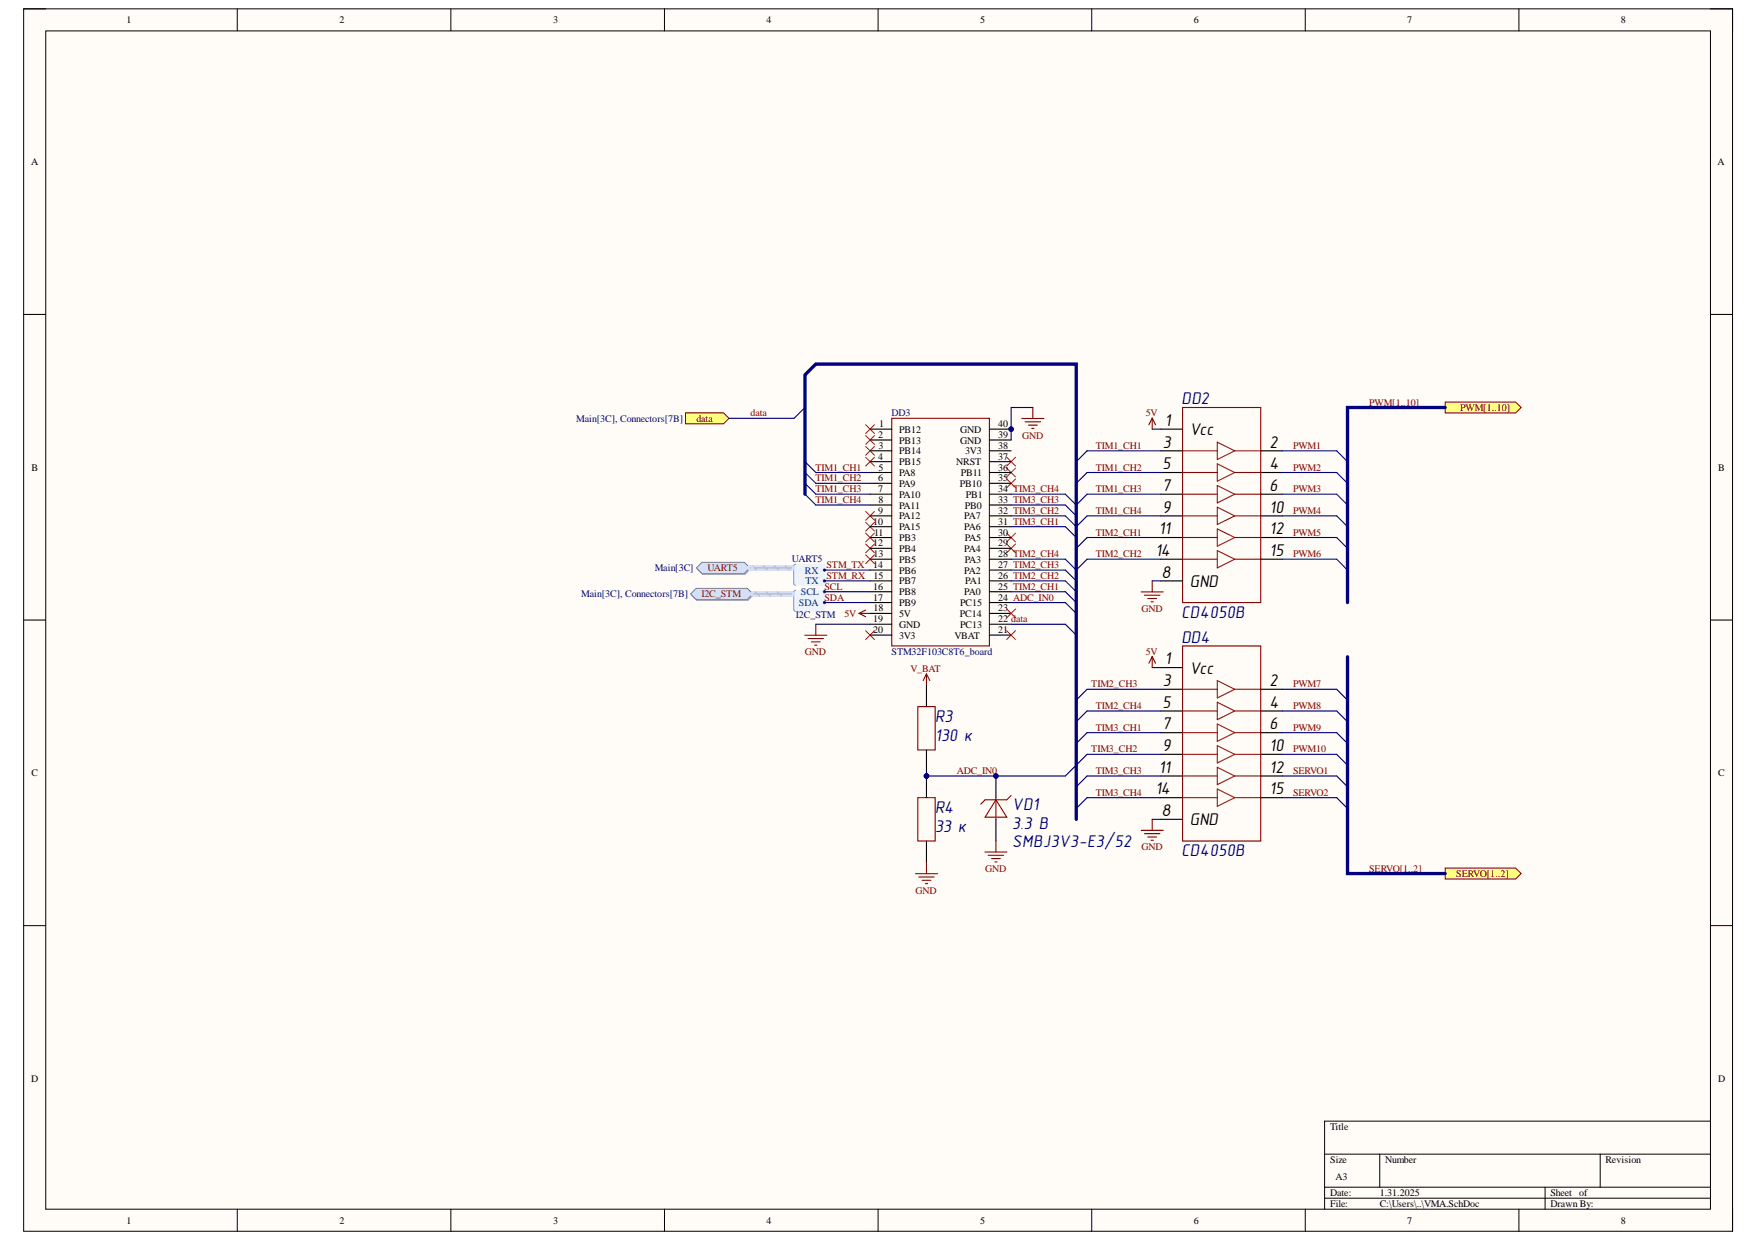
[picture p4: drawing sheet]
<svg xmlns="http://www.w3.org/2000/svg" width="297mm" height="210mm" viewBox="0 0 297 210" stroke-linecap="round" stroke-linejoin="round" font-family="sans-serif">
<path d="M4 1.5h288.9v206.8h-288.9z" fill-rule="evenodd" fill="#fffcf8"/>
<path d="M4 1.5h288.9v206.8h-288.9z" fill="none" stroke="#000" stroke-width=".17"/>
<path d="M7.7 5.2h281.5v199.3h-281.5z" fill-rule="evenodd" fill="#fffcf8"/>
<g fill="none" stroke="#000" stroke-width=".17">
<path d="M4 1.5h3.7M7.7 5.2h281.5v199.3h-281.5zM40.1 1.5v3.7M76.2 1.5v3.7M112.3 1.5v3.7M148.4 1.5v3.7M184.6 1.5v3.7M220.7 1.5v3.7M256.8 1.5v3.7M289.2 1.5h3.7v3.7M4 53.2h3.7M289.2 53.2h3.7"/>
<path d="M4 104.9h3.7M289.2 104.9h3.7M4 156.6h3.7M289.2 156.6h3.7M223.9 195.2h65.3M233.3 195.2v5.6M270.5 195.2v5.6M289.2 189.6h-65.3v14.9M40.1 204.5v3.8M76.2 204.5v3.8M112.3 204.5v3.8M148.4 204.5v3.8"/>
<path d="M184.6 204.5v3.8M220.7 204.5v3.8M223.9 200.8h65.3M223.9 202.7h65.3M256.8 204.5v3.8M261.2 200.8v3.7M292.9 204.5v3.8"/>
</g>
<path d="M117.8 96.2l1-.9h7.1l1 .9-1 1h-7.1z" fill-rule="evenodd" fill="#bac0ca"/>
<path d="M117.8 96.2l1-.9h7.1l1 .9-1 1h-7.1z" fill="none" stroke="#a6acb6" stroke-width=".17"/>
<path d="M118.7 95.1h7.1l1 1-1 .9h-7.1l-1-.9z" fill-rule="evenodd" fill="#d5e4ff"/>
<path d="M118.7 95.1h7.1l1 1-1 .9h-7.1l-1-.9z" fill="none" stroke="#71809b" stroke-width=".17"/>
<path d="M116.9 100.6l.9-.9h8.6l1 .9-1 1h-8.6z" fill-rule="evenodd" fill="#bac0ca"/>
<path d="M116.9 100.6l.9-.9h8.6l1 .9-1 1h-8.6z" fill="none" stroke="#a6acb6" stroke-width=".17"/>
<path d="M116.8 100.5l.9-1h8.6l1 1-1 .9h-8.6z" fill-rule="evenodd" fill="#d5e4ff"/>
<path d="M116.8 100.5l.9-1h8.6l1 1-1 .9h-8.6z" fill="none" stroke="#71809b" stroke-width=".17"/>
<path d="M244.3 146.8h11.9l1 1-1 .9h-11.9z" fill-rule="evenodd" fill="#ffff80"/>
<path d="M244.3 146.8h11.9l1 1-1 .9h-11.9z" fill="none" stroke="#800000" stroke-width=".17"/>
<path d="M172.7 70.8h3.8M173.3 71.3h2.6M173.9 71.9h1.5M174.4 72.5h.4M174.6 68.9v1.9M136.1 107.4h3.7M136.6 108h2.6M137.2 108.6h1.5M137.7 109.1h.4M137.9 105.6v1.8" fill="none" stroke="#800000" stroke-width=".19"/>
<path d="M134.2 95.6l.3-.1h4.9v3.5l-5.1-.1-.1-.2v-2.4l-.2-.2z" fill-rule="evenodd" fill="#edf2fb"/>
<path d="M134.2 95.6l.3-.1h4.9v3.5l-5.1-.1-.1-.2v-2.4l-.2-.2z" fill="none" stroke="#edf2fb" stroke-width=".17"/>
<path d="M134.5 95.5l-.6 .6 .3 .3v2.3l.3 .3" fill="none" stroke="#8f9ec9" stroke-width=".19"/>
<circle cx="139.4" cy="98.3" r=".19" fill="#003a70"/>
<circle cx="139.4" cy="98.3" r=".19" fill="none" stroke="#003a70" stroke-width=".17"/>
<circle cx="139.4" cy="96.4" r=".19" fill="#003a70"/>
<circle cx="139.4" cy="96.4" r=".19" fill="none" stroke="#003a70" stroke-width=".17"/>
<path d="M134.2 100l.3-.2h4.9v3.6l-5.1-.1-.1-.2v-2.4l-.2-.2z" fill-rule="evenodd" fill="#edf2fb"/>
<path d="M134.2 100l.3-.2h4.9v3.6l-5.1-.1-.1-.2v-2.4l-.2-.2z" fill="none" stroke="#edf2fb" stroke-width=".17"/>
<path d="M134.5 99.8l-.6 .7 .3 .3v2.3l.3 .3" fill="none" stroke="#8f9ec9" stroke-width=".19"/>
<circle cx="139.4" cy="100.1" r=".19" fill="#003a70"/>
<circle cx="139.4" cy="100.1" r=".19" fill="none" stroke="#003a70" stroke-width=".17"/>
<circle cx="139.4" cy="101.9" r=".19" fill="#003a70"/>
<circle cx="139.4" cy="101.9" r=".19" fill="none" stroke="#003a70" stroke-width=".17"/>
<path d="M199.9 68.9h13.2v33h-13.2zM199.9 109.3h13.2v33h-13.2z" fill="none" stroke="#800000" stroke-width=".19"/>
<g fill="none" stroke="#000" stroke-width=".19">
<path d="M196.3 72.6h3.6M196.3 79.9h3.6M196.3 76.3h3.6M213.1 79.9h3.7M213.1 76.3h3.7M196.3 83.6h3.6M196.3 90.9h3.6M196.3 87.3h3.6M196.3 94.6h3.6M196.3 98.3h3.6M213.1 83.6h3.7M213.1 90.9h3.7"/>
<path d="M213.1 87.3h3.7M213.1 94.6h3.7M196.3 112.9h3.6M196.3 116.6h3.6M213.1 116.6h3.7M196.3 123.9h3.6M196.3 120.3h3.6M196.3 131.2h3.6M196.3 127.6h3.6M196.3 134.9h3.6M196.3 138.6h3.6M213.1 123.9h3.7"/>
<path d="M213.1 120.3h3.7M213.1 131.2h3.7M213.1 127.6h3.7M213.1 134.9h3.7"/>
</g>
<g fill="none" stroke="#85200c" stroke-width=".19">
<path d="M199.9 76.3h5.9M199.9 79.9h5.9M205.8 74.8l2.9 1.5-2.9 1.4zM205.8 78.5l2.9 1.4-2.9 1.5zM208.7 76.3h4.4M208.7 79.9h4.4M199.9 83.6h5.9M199.9 87.3h5.9M199.9 90.9h5.9M199.9 94.6h5.9M205.8 82.1l2.9 1.5-2.9 1.5zM205.8 85.8l2.9 1.5-2.9 1.4z"/>
<path d="M205.8 89.5l2.9 1.4-2.9 1.5zM205.8 93.1l2.9 1.5-2.9 1.5zM208.7 83.6h4.4M208.7 87.3h4.4M208.7 90.9h4.4M208.7 94.6h4.4M199.9 116.6h5.9M205.8 115.1l2.9 1.5-2.9 1.5zM205.8 118.8l2.9 1.5-2.9 1.4zM208.7 116.6h4.4M199.9 120.3h5.9M199.9 123.9h5.9"/>
<path d="M199.9 127.6h5.9M199.9 131.2h5.9M199.9 134.9h5.9M205.8 122.5l2.9 1.4-2.9 1.5zM205.8 126.1l2.9 1.5-2.9 1.4zM205.8 129.8l2.9 1.4-2.9 1.5zM205.8 133.5l2.9 1.4-2.9 1.5zM208.7 120.3h4.4M208.7 123.9h4.4M208.7 127.6h4.4M208.7 131.2h4.4M208.7 134.9h4.4"/>
</g>
<path d="M226 76.3l1.8 1.8M226 79.9l1.8 1.8M226 83.6l1.8 1.8M226 87.3l1.8 1.8M226 90.9l1.8 1.9M226 94.6l1.8 1.8M226 116.6l1.8 1.8M226 131.2l1.8 1.9M226 134.9l1.8 1.9M226 120.3l1.8 1.8M226 123.9l1.8 1.9M226 127.6l1.8 1.8" fill="none" stroke="#000080" stroke-width=".19"/>
<path d="M244.3 68h11.9l1 .9-1 1h-11.9z" fill-rule="evenodd" fill="#ffff80"/>
<path d="M244.3 68h11.9l1 .9-1 1h-11.9z" fill="none" stroke="#800000" stroke-width=".17"/>
<g fill="none" stroke="#800000" stroke-width=".19">
<path d="M194.8 70.7v1.9M194.8 70.7l-.6 1.1M194.8 70.7l.6 1.1M194.8 98.3v1.8M145.2 103.8l1.1 .5M145.2 103.8h1.9M146.3 103.2l-1.1 .6M192.9 100.1h3.8M193.5 100.7h2.6M194 101.2h1.5M194.6 101.8h.4M194.8 111.1v1.8"/>
<path d="M194.8 111.1l-.6 1.1M194.8 111.1l.6 1.1M194.8 138.6v1.8M192.9 140.4h3.8M193.5 141h2.6M194 141.6h1.5M194.6 142.1h.4"/>
</g>
<g fill="none" stroke="#000080" stroke-width=".19">
<path d="M136.1 78.1l1.8 1.8M136.1 79.9l1.8 1.8M183.8 76.3l-1.8 1.8M183.8 79.9l-1.8 1.8M136.1 81.7l1.8 1.9M136.1 83.6l1.8 1.8M180.1 83.6l1.9 1.8 1.8-1.8M180.1 85.4l1.9 1.9M180.1 87.3l1.9 1.8 1.8-1.8M180.1 89.1l1.9 1.8M180.1 94.6l1.9 1.8 1.8-1.8M180.1 96.4l1.9 1.9"/>
<path d="M180.1 98.3l1.9 1.8M183.8 90.9l-1.8 1.9M180.1 100.1l1.9 1.8M180.1 101.9l1.9 1.9M183.8 116.6l-1.8 1.8M183.8 120.3l-1.8 1.8M183.8 123.9l-1.8 1.9M183.8 127.6l-3.7 3.6M183.8 131.2l-1.8 1.9M183.8 134.9l-1.8 1.9"/>
</g>
<path d="M115.9 69.8h6.4l.9 1-.9 .9h-6.4z" fill-rule="evenodd" fill="#ffff80"/>
<path d="M115.9 69.8h6.4l.9 1-.9 .9h-6.4z" fill="none" stroke="#800000" stroke-width=".17"/>
<g fill="none" stroke="#f00" stroke-width=".17">
<path d="M146.3 71.8l1.5 1.5M146.3 73.7l1.5 1.5M146.3 75.5l1.5 1.5M146.3 77.3l1.5 1.5M147.8 71.8l-1.5 1.5M147.8 73.7l-1.5 1.5M147.8 75.5l-1.5 1.5M147.8 77.3l-1.5 1.5M170.2 77.3l1.5 1.5M170.2 79.2l1.5 1.5M171.7 77.3l-1.5 1.5M171.7 79.2l-1.5 1.5"/>
<path d="M146.3 86.5l1.5 1.5M146.3 88.3l1.5 1.5M146.3 90.2l1.5 1.5M146.3 92l1.5 1.5M146.3 93.8l1.5 1.5M147.8 86.5l-1.5 1.5M147.8 88.3l-1.5 1.5M147.8 90.2l-1.5 1.5M147.8 92l-1.5 1.5M147.8 93.8l-1.5 1.5M170.2 81l1.5 1.5M170.2 90.2l1.5 1.5"/>
<path d="M170.2 92l1.5 1.5M171.7 81l-1.5 1.5M171.7 90.2l-1.5 1.5M171.7 92l-1.5 1.5M146.3 106.7l1.5 1.5M147.8 106.7l-1.5 1.5M170.2 106.7l1.5 1.5M171.7 106.7l-1.5 1.5"/>
</g>
<circle cx="170.9" cy="72.6" r=".37" fill="#000080"/>
<circle cx="170.9" cy="72.6" r=".37" fill="none" stroke="#000080" stroke-width=".17"/>
<path d="M150.8 70.8h16.5v38.5h-16.5z" fill="none" stroke="#800000" stroke-width=".19"/>
<g fill="none" stroke="#000" stroke-width=".19">
<path d="M147.1 72.6h3.7M147.1 74.4h3.7M147.1 76.3h3.7M147.1 78.1h3.7M147.1 79.9h3.7M167.3 72.6h3.6M167.3 74.4h3.6M167.3 76.3h3.6M167.3 78.1h3.6M167.3 79.9h3.6M147.1 81.7h3.7M147.1 83.6h3.7"/>
<path d="M147.1 85.4h3.7M147.1 87.3h3.7M147.1 89.1h3.7M147.1 90.9h3.7M147.1 92.7h3.7M147.1 94.6h3.7M147.1 96.4h3.7M147.1 98.3h3.7M167.3 81.7h3.6M167.3 83.6h3.6M167.3 85.4h3.6M167.3 87.3h3.6"/>
<path d="M167.3 89.1h3.6M167.3 90.9h3.6M167.3 92.7h3.6M167.3 94.6h3.6M167.3 96.4h3.6M167.3 98.3h3.6M147.1 100.1h3.7M147.1 101.9h3.7M147.1 103.8h3.7M147.1 105.6h3.7M147.1 107.4h3.7M167.3 100.1h3.6"/>
<path d="M167.3 101.9h3.6M167.3 103.8h3.6M167.3 105.6h3.6M167.3 107.4h3.6"/>
</g>
<circle cx="170.9" cy="72.6" r=".37" fill="#000080"/>
<circle cx="170.9" cy="72.6" r=".37" fill="none" stroke="#000080" stroke-width=".17"/>
<path d="M156.6 115.8v3.7M156.6 126.9v3.6" fill="none" stroke="#000" stroke-width=".19"/>
<path d="M155.2 119.5h2.9v7.4h-2.9z" fill="none" stroke="#800000" stroke-width=".19"/>
<circle cx="156.6" cy="131.3" r=".37" fill="#000080"/>
<circle cx="156.6" cy="131.3" r=".37" fill="none" stroke="#000080" stroke-width=".17"/>
<path d="M156.6 131.2v3.7M156.6 142.2v3.7" fill="none" stroke="#000" stroke-width=".19"/>
<circle cx="156.6" cy="131.3" r=".37" fill="#000080"/>
<circle cx="156.6" cy="131.3" r=".37" fill="none" stroke="#000080" stroke-width=".17"/>
<path d="M155.2 134.9h2.9v7.3h-2.9zM154.8 147.8h3.7M155.3 148.3h2.6M155.9 148.9h1.5M156.4 149.5h.4M156.6 145.9v1.9M166.5 144.1h3.7M167.1 144.7h2.6M167.6 145.2h1.5M168.2 145.8h.4M168.4 142.2v1.9" fill="none" stroke="#800000" stroke-width=".19"/>
<circle cx="168.4" cy="131.3" r=".37" fill="#000080"/>
<circle cx="168.4" cy="131.3" r=".37" fill="none" stroke="#000080" stroke-width=".17"/>
<path d="M168.4 131.2v3.7" fill="none" stroke="#000" stroke-width=".19"/>
<circle cx="168.4" cy="131.3" r=".37" fill="#000080"/>
<circle cx="168.4" cy="131.3" r=".37" fill="none" stroke="#000080" stroke-width=".17"/>
<path d="M168.4 138.6v3.6" fill="none" stroke="#000" stroke-width=".19"/>
<path d="M168.4 135.3l1.8 2.9h-3.7zM168.4 134.9v3.7M170.9 134.6l-.7 .7h-3.7l-.7 .7" fill="none" stroke="#980000" stroke-width=".19"/>
<path d="M136.1 68.9l-1.9 1.9M216.8 87.3h9.2M180.1 105.6l1.9 1.8" fill="none" stroke="#000080" stroke-width=".19"/>
<path d="M170.2 103l1.5 1.5M171.7 103l-1.5 1.5" fill="none" stroke="#f00" stroke-width=".17"/>
<path d="M156.6 114l-.5 1.1M156.6 114l.6 1.1M156.6 114v1.8" fill="none" stroke="#800000" stroke-width=".19"/>
<path d="M136.1 83.6v-20.2l1.8-1.8h44.1v77" fill="none" stroke="#000080" stroke-width=".56"/>
<path d="M126.8 96.1h7.1" fill="none" stroke="#cbdaff" stroke-width=".93"/>
<path d="M127.2 95.7l.7 .7M129 95.7l.8 .7M130.9 95.7l.7 .7M132.7 95.7l.8 .7" fill="none" stroke="#adbce7" stroke-width=".28"/>
<path d="M126.8 96.1h7.1" fill="none" stroke="#adbce7" stroke-width=".19"/>
<circle cx="126.8" cy="96.1" r=".47" fill="#cbdaff"/>
<path d="M126.8 96.1h.1" fill="none" stroke="#adbce7" stroke-width=".19"/>
<path d="M123.2 70.8h11M137.9 79.9h9.2M137.9 85.4h9.2M137.9 83.6h9.2M137.9 81.7h9.2M139.4 98.3h7.7M139.4 96.4h7.7M137.9 105.6h9.2M139.4 101.9h7.7M139.4 100.1h7.7M156.6 130.5v.7h23.5" fill="none" stroke="#000080" stroke-width=".19"/>
<circle cx="156.6" cy="131.3" r=".37" fill="#000080"/>
<circle cx="156.6" cy="131.3" r=".37" fill="none" stroke="#000080" stroke-width=".17"/>
<g fill="none" stroke="#000080" stroke-width=".19">
<path d="M174.6 68.9h-3.7v5.5M183.8 79.9h12.5M183.8 76.3h12.5M194.8 72.6h1.5M216.8 79.9h9.2M216.8 76.3h9.2M170.9 94.6h9.2M170.9 89.1h9.2M170.9 87.3h9.2M170.9 98.3h9.2M170.9 96.4h9.2M170.9 85.4h9.2"/>
<path d="M170.9 83.6h9.2M183.8 90.9h12.5M183.8 87.3h12.5M183.8 83.6h12.5M183.8 94.6h12.5M194.8 98.3h1.5M216.8 90.9h9.2M216.8 83.6h9.2M216.8 94.6h9.2M170.9 105.6h9.2M170.9 101.9h9.2M170.9 100.1h9.2"/>
<path d="M183.8 116.6h12.5M194.8 112.9h1.5M216.8 116.6h9.2M183.8 134.9h12.5M183.8 131.2h12.5M183.8 127.6h12.5M183.8 123.9h12.5M183.8 120.3h12.5M194.8 138.6h1.5M216.8 120.3h9.2M216.8 131.2h9.2M216.8 127.6h9.2"/>
<path d="M216.8 123.9h9.2M216.8 134.9h9.2"/>
</g>
<path d="M127.3 100.5h6.6" fill="none" stroke="#cbdaff" stroke-width=".93"/>
<path d="M127.7 100.1l.7 .7M129.5 100.1l.8 .7M131.4 100.1l.7 .7" fill="none" stroke="#adbce7" stroke-width=".28"/>
<path d="M127.3 100.5h6.6" fill="none" stroke="#adbce7" stroke-width=".19"/>
<path d="M244.3 68.9h-16.5v33M227.8 111.1v36.7h16.5" fill="none" stroke="#000080" stroke-width=".56"/>
<g font-size="2.9">
<text x="196.9" y="72">1</text>
<text x="196.6" y="75.7">3</text>
<text x="201.2" y="73.6">Vcc</text>
<text x="214.6" y="75.7">2</text>
<text x="196.5" y="83">7</text>
<text x="196.5" y="79.3">5</text>
<text x="214.6" y="83">6</text>
<text x="214.6" y="79.3">4</text>
<text x="196.5" y="86.7">9</text>
<text x="214.6" y="86.7">10</text>
<text x="195.3" y="94">14</text>
<text x="195.9" y="90.3">11</text>
<text x="214.6" y="90.3">12</text>
<text x="214.6" y="94">15</text>
<text x="196.3" y="97.7">8</text>
<text x="201.2" y="99.2">GND</text>
<text x="196.9" y="112.3">1</text>
<text x="201.2" y="113.9">Vcc</text>
<text x="196.5" y="119.7">5</text>
<text x="196.6" y="116">3</text>
<text x="214.6" y="119.7">4</text>
<text x="214.6" y="116">2</text>
<text x="196.5" y="123.3">7</text>
<text x="214.6" y="123.3">6</text>
<text x="195.9" y="130.7">11</text>
<text x="196.5" y="127">9</text>
<text x="214.6" y="127">10</text>
<text x="214.6" y="130.7">12</text>
<text x="195.3" y="134.3">14</text>
<text x="214.6" y="134.3">15</text>
<text x="196.3" y="138">8</text>
<text x="201.2" y="139.5">GND</text>
</g>
<g font-size="2.9" fill="#000080">
<text x="199.7" y="68.3">DD2</text>
<text x="199.7" y="104.4">CD4050B</text>
<text x="199.7" y="108.7">DD4</text>
<text x="158.1" y="125.3">130 к</text>
<text x="158.1" y="122.1">R3</text>
<text x="158.1" y="137.5">R4</text>
<text x="171.1" y="136.9">VD1</text>
<text x="158.1" y="140.6">33 к</text>
<text x="171.1" y="140.1">3.3 В</text>
<text x="171.1" y="143.3">SMBJ3V3-E3/52</text>
<text x="199.7" y="144.8">CD4050B</text>
</g>
<g font-size="1.7">
<text x="21.4" y="3.9">1</text>
<text x="57.4" y="3.9">2</text>
<text x="93.5" y="3.9">3</text>
<text x="129.6" y="3.9">4</text>
<text x="165.7" y="3.9">5</text>
<text x="201.9" y="3.9">6</text>
<text x="237.9" y="3.9">7</text>
<text x="274" y="3.9">8</text>
<text x="5.2" y="27.9">A</text>
<text x="290.4" y="27.9">A</text>
<text x="148.4" y="74.1">2</text>
<text x="148.4" y="77.7">4</text>
<text x="148.5" y="75.9">3</text>
<text x="148.6" y="72.2">1</text>
<text x="152" y="73.2">PB12</text>
<text x="152" y="75">PB13</text>
<text x="152" y="76.8">PB14</text>
<text x="162.3" y="75">GND</text>
<text x="162.3" y="73.2">GND</text>
<text x="163.2" y="76.8">3V3</text>
<text x="168.8" y="77.7">37</text>
<text x="168.8" y="75.9">38</text>
<text x="168.8" y="74.1">39</text>
<text x="168.8" y="72.2">40</text>
<text x="5.3" y="79.6">B</text>
<text x="148.4" y="81.4">6</text>
<text x="148.4" y="83.2">7</text>
<text x="148.5" y="79.6">5</text>
<text x="152" y="78.7">PB15</text>
<text x="152" y="80.5">PA8</text>
<text x="152" y="82.3">PA9</text>
<text x="161.6" y="78.7">NRST</text>
<text x="162.2" y="82.3">PB10</text>
<text x="162.4" y="80.5">PB11</text>
<text x="168.8" y="83.2">34 TIM3_CH4</text>
<text x="168.8" y="81.4">35</text>
<text x="168.8" y="79.6">36</text>
<text x="290.5" y="79.6">B</text>
<text x="147.6" y="88.7">10</text>
<text x="148.4" y="86.9">9</text>
<text x="148.5" y="85.1">8</text>
<text x="152" y="84.1">PA10</text>
<text x="152" y="86">PA11</text>
<text x="152" y="87.8">PA12</text>
<text x="152" y="89.6">PA15</text>
<text x="163" y="89.6">PA6</text>
<text x="163" y="87.8">PA7</text>
<text x="163.1" y="86">PB0</text>
<text x="163.3" y="84.1">PB1</text>
<text x="168.8" y="88.7">31 TIM3_CH1</text>
<text x="168.8" y="86.9">32 TIM3_CH2</text>
<text x="168.8" y="85.1">33 TIM3_CH3</text>
<text x="147.6" y="92.4">12</text>
<text x="147.7" y="94.2">13</text>
<text x="147.8" y="90.6">11</text>
<text x="152" y="91.5">PB3</text>
<text x="152" y="93.3">PB4</text>
<text x="152" y="95.1">PB5</text>
<text x="163" y="93.3">PA4</text>
<text x="163.1" y="95.1">PA3</text>
<text x="163.1" y="91.5">PA5</text>
<text x="168.8" y="94.2">28 TIM2_CH4</text>
<text x="168.8" y="92.4">29</text>
<text x="168.8" y="90.6">30</text>
<text x="147.6" y="96.1">14</text>
<text x="147.6" y="99.7">16</text>
<text x="147.6" y="101.6">17</text>
<text x="147.7" y="97.9">15</text>
<text x="152" y="97">PB6</text>
<text x="152" y="98.8">PB7</text>
<text x="152" y="100.6">PB8</text>
<text x="163" y="100.6">PA0</text>
<text x="163" y="97">PA2</text>
<text x="163.2" y="98.8">PA1</text>
<text x="168.8" y="101.6">24 ADC_IN0</text>
<text x="168.8" y="99.7">25 TIM2_CH1</text>
<text x="168.8" y="97.9">26 TIM2_CH2</text>
<text x="168.8" y="96.1">27 TIM2_CH3</text>
<text x="147.6" y="105.2">19</text>
<text x="147.6" y="107.1">20</text>
<text x="147.7" y="103.3">18</text>
<text x="152" y="102.5">PB9</text>
<text x="152" y="104.3">5V</text>
<text x="152" y="106.1">GND</text>
<text x="162.2" y="104.3">PC14</text>
<text x="162.3" y="106.1">PC13</text>
<text x="162.3" y="102.5">PC15</text>
<text x="168.8" y="107.1">21</text>
<text x="168.8" y="105.2">22 data</text>
<text x="168.8" y="103.3">23</text>
<text x="152" y="108">3V3</text>
<text x="161.4" y="108">VBAT</text>
<text x="5.3" y="131.3">C</text>
<text x="290.5" y="131.3">C</text>
<text x="5.2" y="182.9">D</text>
<text x="290.5" y="182.9">D</text>
<text x="224.9" y="191.1">Title</text>
<text x="224.9" y="196.7">Size</text>
<text x="234.2" y="196.7">Number</text>
<text x="271.4" y="196.7">Revision</text>
<text x="224.9" y="202.3">Date:</text>
<text x="225.8" y="199.5">A3</text>
<text x="233.2" y="202.3">1.31.2025</text>
<text x="262.1" y="202.3">Sheet</text>
<text x="267" y="202.3">of</text>
<text x="21.4" y="207">1</text>
<text x="57.4" y="207">2</text>
<text x="93.5" y="207">3</text>
<text x="129.6" y="207">4</text>
<text x="165.7" y="207">5</text>
<text x="201.9" y="207">6</text>
<text x="224.9" y="204.2">File:</text>
<text x="233.2" y="204.2">C:\Users\..\VMA.SchDoc</text>
<text x="237.9" y="207">7</text>
<text x="262.1" y="204.2">Drawn By:</text>
<text x="274" y="207">8</text>
</g>
<g font-size="1.7" fill="#000080">
<text x="97.4" y="71.3">Main[3C], Connectors[7B]</text>
<text x="150.7" y="70.4">DD3</text>
<text x="133.9" y="95">UART5</text>
<text x="98.3" y="101">Main[3C], Connectors[7B]</text>
<text x="110.7" y="96.6">Main[3C]</text>
<text x="134.6" y="104.4">I2C_STM</text>
<text x="150.7" y="110.7">STM32F103C8T6_board</text>
</g>
<g font-size="1.7" fill="#800000">
<text x="117.7" y="71.3">data</text>
<text x="126.9" y="70.4">data</text>
<text x="193.7" y="70.4">5V</text>
<text x="231.5" y="68.6">PWM[1..10]</text>
<text x="246.9" y="69.5">PWM[1..10]</text>
<text x="172.8" y="74.2">GND</text>
<text x="185.3" y="75.9">TIM1_CH1</text>
<text x="218.6" y="75.9">PWM1</text>
<text x="137.9" y="79.6">TIM1_CH1</text>
<text x="137.9" y="81.4">TIM1_CH2</text>
<text x="137.9" y="83.2">TIM1_CH3</text>
<text x="185.3" y="79.6">TIM1_CH2</text>
<text x="185.3" y="83.2">TIM1_CH3</text>
<text x="218.6" y="79.6">PWM2</text>
<text x="218.6" y="83.2">PWM3</text>
<text x="137.9" y="85.1">TIM1_CH4</text>
<text x="185.3" y="86.9">TIM1_CH4</text>
<text x="218.6" y="86.9">PWM4</text>
<text x="185.3" y="90.6">TIM2_CH1</text>
<text x="185.3" y="94.2">TIM2_CH2</text>
<text x="218.6" y="90.6">PWM5</text>
<text x="218.6" y="94.2">PWM6</text>
<text x="118.6" y="101">I2C_STM</text>
<text x="119.6" y="96.6">UART5</text>
<text x="139.4" y="99.7">SCL</text>
<text x="139.4" y="101.6">SDA</text>
<text x="139.7" y="96.1">STM_TX</text>
<text x="139.7" y="97.9">STM_RX</text>
<text x="142.8" y="104.3">5V</text>
<text x="193" y="103.4">GND</text>
<text x="136.1" y="110.8">GND</text>
<text x="153.9" y="113.6">V_BAT</text>
<text x="193.7" y="110.7">5V</text>
<text x="184.5" y="116.2">TIM2_CH3</text>
<text x="185.3" y="119.9">TIM2_CH4</text>
<text x="218.6" y="116.2">PWM7</text>
<text x="218.6" y="119.9">PWM8</text>
<text x="185.3" y="123.6">TIM3_CH1</text>
<text x="218.6" y="123.6">PWM9</text>
<text x="161.7" y="130.9">ADC_IN0</text>
<text x="184.5" y="127.2">TIM3_CH2</text>
<text x="185.3" y="130.9">TIM3_CH3</text>
<text x="218.6" y="127.2">PWM10</text>
<text x="218.6" y="130.9">SERVO1</text>
<text x="185.3" y="134.6">TIM3_CH4</text>
<text x="218.6" y="134.6">SERVO2</text>
<text x="193" y="143.8">GND</text>
<text x="166.6" y="147.5">GND</text>
<text x="231.5" y="147.4">SERVO[1..2]</text>
<text x="246.2" y="148.3">SERVO[1..2]</text>
<text x="154.8" y="151.1">GND</text>
</g>
<g font-size="1.7" fill="#003a70">
<text x="135.4" y="100.6">SCL</text>
<text x="136.1" y="97">RX</text>
<text x="136.2" y="98.8">TX</text>
<text x="135.1" y="102.5">SDA</text>
</g>
</svg>
